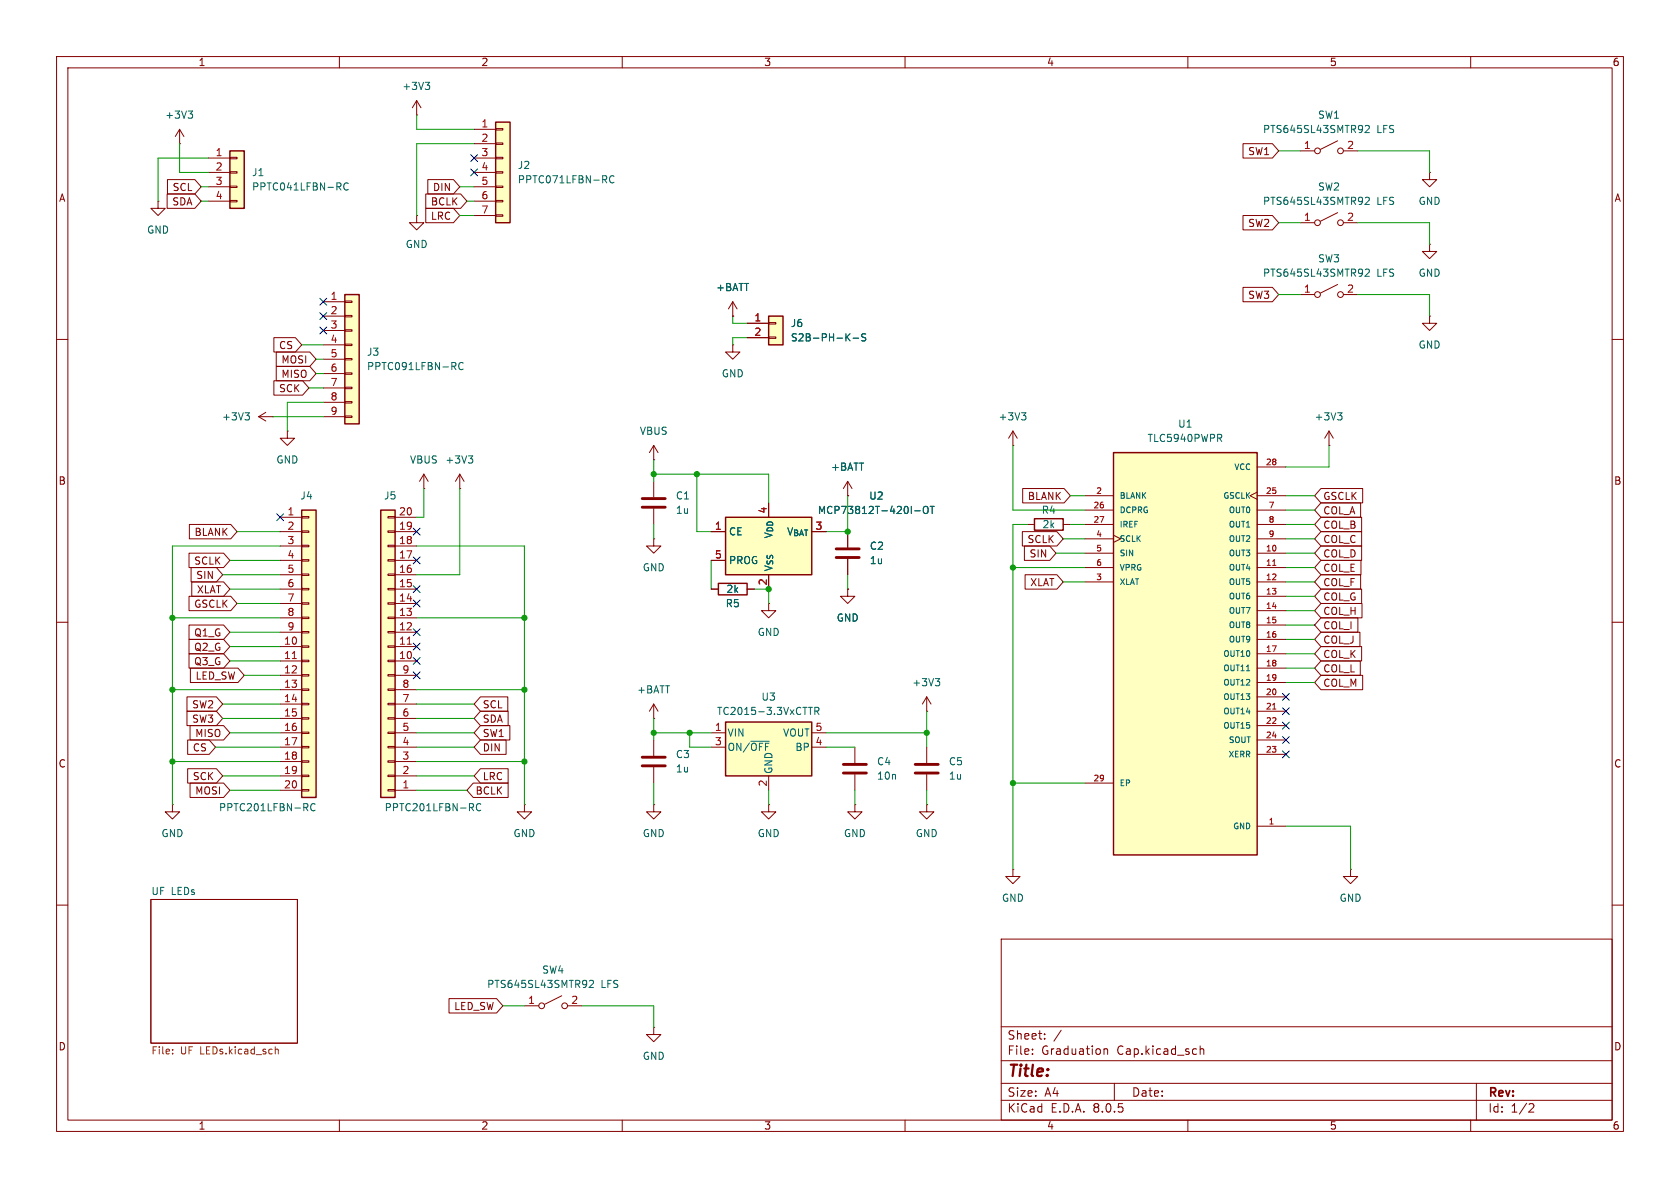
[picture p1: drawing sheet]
<svg xmlns="http://www.w3.org/2000/svg" width="297mm" height="210mm" viewBox="0 0 297 210" stroke-linecap="round" stroke-linejoin="round" font-family="sans-serif">
<g fill="none" stroke="#840000" stroke-width=".18">
<path d="M10 10h277v190h-277zM12 12h273v186h-273zM60 10v2M73.7 17.8l-.8 1.3M73.7 17.8v2.5M73.7 17.8l.7 1.3M110 10v2M160 10v2M210 10v2M260 10v2M73.7 20.3h.1M73.7 38.1v1.3h1.2l-1.2 1.2-1.3-1.2h1.3"/>
<path d="M73.7 38.1h.1M10 60h2M285 60h2M10 110h2M285 110h2M10 160h2M26.7 159h25.9v25.4h-25.9zM30.5 142.2v1.3h-1.3l1.3 1.3 1.2-1.3h-1.2M30.5 142.2h.1M115.6 142.2v1.3h1.2l-1.2 1.3-1.3-1.3h1.3M115.6 142.2h.1M179.1 153.7v1.2h-1.3l1.3 1.3 1.2-1.3h-1.2"/>
<path d="M179.1 153.7h.1M238.8 153.7v1.2h1.2l-1.2 1.3-1.3-1.3h1.3M238.8 153.7h.1M285 160h2M177 166h108v32h-108zM60 198v2M110 198v2M160 198v2M177 194.5h108M177 191.5h108M177 187.5h108M177 181.5h108"/>
<path d="M182.5 186.3v.1M182.5 185.5v.1M184.7 183.6v.1M184.7 182.8v.1M187.6 182.1l-1.3 2M195.2 185.4v1M195.2 185.5l.2-.1 .3 .1 .1 .9M197 191.5v3M210 198v2M212.2 185.5l.2-.1 .3 .1 .1 .9M212.2 184.9v1.5M260 198v2"/>
<path d="M261 191.5v6.5M270.5 195.1l.5 .1 .2 .3-1 1.1h1"/>
</g>
<path d="M30.5 186.2v.1M30.5 185.5v.1M48.7 185.6l.1-.1h.3l.1 .8" fill="none" stroke="#725600" stroke-width=".18"/>
<path d="M75.2 14.5h.8l-.5 .5M75.7 15l.3 .3v.3l-.3 .2" fill="none" stroke="#006464" stroke-width=".18"/>
<path d="M67.3 90.2h2.5v50.8h-2.5z" fill="#ffffc2"/>
<g fill="none" stroke="#840000" stroke-width=".18">
<path d="M68.6 91.3h1.2v.3h-1.2zM68.6 93.9h1.2v.2h-1.2zM68.6 96.4h1.2v.2h-1.2zM68.6 98.9h1.2v.3h-1.2zM69.8 99.1h3.9M69.8 96.5h3.9M69.8 94h3.9M69.8 91.4h3.9M81.3 86.4h.1M81.3 83.8l-.8 1.3M81.3 83.8v2.6M81.3 83.8l.7 1.3"/>
<path d="M68.6 101.5h1.2v.2h-1.2zM68.6 104h1.2v.3h-1.2zM68.6 106.6h1.2v.2h-1.2zM68.6 109.1h1.2v.2h-1.2zM68.6 111.6h1.2v.3h-1.2zM68.6 114.2h1.2v.2h-1.2zM68.6 116.7h1.2v.3h-1.2zM68.6 119.3h1.2v.2h-1.2zM69.8 116.8h3.9M69.8 114.3h3.9M69.8 111.8h3.9M69.8 109.2h3.9"/>
<path d="M69.8 106.7h3.9M69.8 104.1h3.9M69.8 101.6h3.9M69.8 119.4h3.9M68.6 121.8h1.2v.2h-1.2zM68.6 124.3h1.2v.3h-1.2zM68.6 126.9h1.2v.2h-1.2zM68.6 129.4h1.2v.3h-1.2zM68.6 132h1.2v.2h-1.2zM68.6 134.5h1.2v.2h-1.2zM68.6 137h1.2v.3h-1.2zM68.6 139.6h1.2v.2h-1.2z"/>
<path d="M69.8 139.7h3.9M69.8 137.2h3.9M69.8 134.6h3.9M69.8 132.1h3.9M69.8 129.5h3.9M69.8 127h3.9M69.8 124.5h3.9M69.8 121.9h3.9M92.7 142.2v1.3h1.3l-1.3 1.3-1.3-1.3h1.3M92.7 142.2h.1"/>
</g>
<path d="M67.3 90.2h2.5v50.8h-2.5z" fill="none" stroke="#840000" stroke-width=".25"/>
<path d="M72 113.9h.7" fill="none" stroke="#a90000" stroke-width=".18"/>
<path d="M82.8 80.6h.8l-.4 .5M83.3 81.1l.3 .2v.3l-.3 .3M85 142.2a.6 .6 0 0 0-.8 .4 .6 .6 0 0 0 .6 .7l.2-.1" fill="none" stroke="#006464" stroke-width=".18"/>
<path d="M61 52.1h2.5v22.8h-2.5z" fill="#ffffc2"/>
<g fill="none" stroke="#840000" stroke-width=".18">
<path d="M57.1 53.3h3.9M57.1 55.9h3.9M57.1 58.4h3.9M61 58.3h1.2v.2h-1.2zM61 55.8h1.2v.2h-1.2zM61 53.2h1.2v.3h-1.2zM57.1 61h3.9M57.1 63.5h3.9M57.1 66h3.9M57.1 68.6h3.9M57.1 71.1h3.9M57.1 73.7h3.9"/>
<path d="M61 73.5h1.2v.3h-1.2zM61 71h1.2v.2h-1.2zM61 68.5h1.2v.2h-1.2zM61 65.9h1.2v.3h-1.2zM61 63.4h1.2v.2h-1.2zM61 60.8h1.2v.3h-1.2z"/>
</g>
<path d="M61 52.1h2.5v22.8h-2.5z" fill="none" stroke="#840000" stroke-width=".25"/>
<path d="M81.9 64.2a.6 .6 0 0 0-.9 .4 .6 .6 0 0 0 .6 .7l.3-.1" fill="none" stroke="#006464" stroke-width=".18"/>
<path d="M196.8 80h25.4v71.1h-25.4z" fill="#ffffc2"/>
<path d="M196.8 80h25.4v71.1h-25.4z" fill="none" stroke="#840000" stroke-width=".25"/>
<g fill="none" stroke="#840000" stroke-width=".18">
<path d="M191.8 97.8h5M191.8 87.6h5M191.8 90.2h5M191.8 92.7h5M191.8 95.3h5M196.8 94.6l1.3 .7-1.3 .6M222.2 87l-1.2 .6 1.2 .7M222.2 97.8h5.1M222.2 87.6h5.1M222.2 90.2h5.1M222.2 92.7h5.1M222.2 82.6h5.1"/>
<path d="M222.2 95.3h5.1M191.8 100.3h5M191.8 102.9h5M222.2 100.3h5.1M222.2 102.9h5.1M222.2 105.4h5.1M222.2 108h5.1M222.2 110.5h5.1M222.2 113h5.1M222.2 115.6h5.1M222.2 118.1h5.1M191.8 138.4h5"/>
<path d="M222.2 120.7h5.1M222.2 123.2h5.1M222.2 125.7h5.1M222.2 128.3h5.1M222.2 133.4h5.1M222.2 130.8h5.1M222.2 146.1h5.1"/>
</g>
<path d="M225 99.9h.6M225 125.3h.6" fill="none" stroke="#a90000" stroke-width=".18"/>
<path d="M215.6 77.4l.4 .6M215.9 76.8l.1 .2-.1 .4M220.4 118.6h.5" fill="none" stroke="#006464" stroke-width=".18"/>
<path d="M87.6 21.6h2.6v17.8h-2.6z" fill="#ffffc2"/>
<g fill="none" stroke="#840000" stroke-width=".18">
<path d="M27.9 35.6v1.2h1.3l-1.3 1.3-1.2-1.3h1.2M27.9 35.6h.1M83.8 22.9h3.8M83.8 25.4h3.8M83.8 27.9h3.8M83.8 30.5h3.8M83.8 33h3.8M83.8 35.6h3.8M83.8 38.1h3.8M87.6 38h1.3v.2h-1.3zM87.6 35.4h1.3v.3h-1.3zM87.6 32.9h1.3v.2h-1.3z"/>
<path d="M87.6 30.4h1.3v.2h-1.3zM87.6 27.8h1.3v.3h-1.3zM87.6 25.3h1.3v.2h-1.3zM87.6 22.7h1.3v.3h-1.3zM74.9 86.4h.1M74.9 83.8l-.7 1.3M74.9 83.8v2.6M74.9 83.8l.8 1.3M115.6 95.3v1.2h1.2l-1.2 1.3-1.3-1.3h1.3M115.6 95.3h.1M163.8 132.1v2.8M163.8 136.9v2.8"/>
<path d="M92.7 177.8h2.5M99.3 176l-3 1.5M100.3 177.8h2.6M115.6 181.6v1.3h1.2l-1.2 1.3-1.3-1.3h1.3M115.6 181.6h.1"/>
<circle cx="95.8" cy="177.8" r=".51"/>
<circle cx="99.8" cy="177.8" r=".51"/>
</g>
<path d="M87.6 21.6h2.6v17.8h-2.6z" fill="none" stroke="#840000" stroke-width=".25"/>
<path d="M108.5 31.2a.6 .6 0 0 0-.8 .4 .6 .6 0 0 0 .6 .7l.2-.1M104.2 173.4l.5-.1 .2 .4-.8 .9h.8" fill="none" stroke="#006464" stroke-width=".18"/>
<path d="M161.8 136.7h4.1M161.8 135.1h4.1" fill="none" stroke="#840000" stroke-width=".51"/>
<path d="M40.6 26.7h2.6v10.1h-2.6z" fill="#ffffc2"/>
<path d="M31.7 25.4h.1M31.7 22.9l-.7 1.2M31.7 22.9v2.5M31.7 22.9l.8 1.2M36.8 27.9h3.8M36.8 30.5h3.8M36.8 33h3.8M36.8 35.6h3.8M40.6 35.4h1.3v.3h-1.3zM40.6 32.9h1.3v.2h-1.3zM40.6 30.4h1.3v.2h-1.3zM40.6 27.8h1.3v.3h-1.3z" fill="none" stroke="#840000" stroke-width=".18"/>
<path d="M40.6 26.7h2.6v10.1h-2.6z" fill="none" stroke="#840000" stroke-width=".25"/>
<path d="M33.3 19.6h.7l-.4 .5M33.8 20.1l.2 .3v.3l-.2 .2M61.6 32.5a.6 .6 0 0 0-.9 .4 .6 .6 0 0 0 .6 .7l.3-.1" fill="none" stroke="#006464" stroke-width=".18"/>
<path d="M53.3 90.2h2.6v50.8h-2.6z" fill="#ffffc2"/>
<g fill="none" stroke="#840000" stroke-width=".18">
<path d="M252.7 30.5v1.3h1.3l-1.3 1.2-1.2-1.2h1.2M252.7 30.5h.1M229.9 52.1h2.5M236.5 50.3l-3.1 1.5M237.5 52.1h2.5M252.7 43.2v1.3h1.3l-1.3 1.2-1.2-1.2h1.2M252.7 43.2h.1M252.7 55.9v1.3h1.3l-1.3 1.2-1.2-1.2h1.2M252.7 55.9h.1M45.7 73.7l1.3 .7M45.7 73.7h2.6M47 72.9l-1.3 .8"/>
<path d="M48.3 73.7h.1M50.8 76.2v1.3h1.3l-1.3 1.2-1.3-1.2h1.3M50.8 76.2h.1M179.1 78.7h.1M179.1 76.2l-.8 1.3M179.1 76.2v2.5M179.1 76.2l.7 1.3M234.9 78.7h.1M234.9 76.2l-.7 1.3M234.9 76.2v2.5M234.9 76.2l.8 1.3M49.5 91.4h3.8"/>
<path d="M49.5 94h3.8M49.5 96.5h3.8M49.5 99.1h3.8M53.3 98.9h1.3v.3h-1.3zM53.3 96.4h1.3v.2h-1.3zM53.3 93.9h1.3v.2h-1.3zM53.3 91.3h1.3v.3h-1.3zM49.5 114.3h3.8M49.5 116.8h3.8M49.5 119.4h3.8M49.5 101.6h3.8M49.5 104.1h3.8"/>
<path d="M49.5 106.7h3.8M49.5 109.2h3.8M49.5 111.8h3.8M53.3 119.3h1.3v.2h-1.3zM53.3 116.7h1.3v.3h-1.3zM53.3 114.2h1.3v.2h-1.3zM53.3 111.6h1.3v.3h-1.3zM53.3 109.1h1.3v.2h-1.3zM53.3 106.6h1.3v.2h-1.3zM53.3 104h1.3v.3h-1.3zM53.3 101.5h1.3v.2h-1.3zM49.5 121.9h3.8"/>
<path d="M49.5 124.5h3.8M49.5 127h3.8M49.5 129.5h3.8M49.5 132.1h3.8M49.5 134.6h3.8M49.5 137.2h3.8M49.5 139.7h3.8M53.3 139.6h1.3v.2h-1.3zM53.3 137h1.3v.3h-1.3zM53.3 134.5h1.3v.2h-1.3zM53.3 132h1.3v.2h-1.3zM53.3 129.4h1.3v.3h-1.3z"/>
<path d="M53.3 126.9h1.3v.2h-1.3zM53.3 124.3h1.3v.3h-1.3zM53.3 121.8h1.3v.2h-1.3zM163.8 125.7h.1M163.8 123.2l-.7 1.3M163.8 123.2v2.5M163.8 123.2l.8 1.3"/>
<circle cx="232.9" cy="52.1" r=".51"/>
<circle cx="237" cy="52.1" r=".51"/>
</g>
<path d="M53.3 90.2h2.6v50.8h-2.6z" fill="none" stroke="#840000" stroke-width=".25"/>
<path d="M51.7 116.4h.7" fill="none" stroke="#a90000" stroke-width=".18"/>
<path d="M241.4 47.7l.4-.1 .3 .3-.8 .9h.8M43.3 73h.8l-.4 .5M43.9 73.5l.2 .2v.3l-.2 .2M180.6 73h.8l-.5 .5M181.1 73.5l.3 .2v.3l-.3 .2M236.5 73h.7l-.4 .5M237 73.5l.2 .2v.3l-.2 .2M165.3 120h.8l-.4 .4M165.9 120.4l.2 .3v.3l-.2 .2M55.7 142.2a.6 .6 0 0 0-.8 .4 .6 .6 0 0 0 .6 .7l.2-.1" fill="none" stroke="#006464" stroke-width=".18"/>
<path d="M128.3 91.4h15.2v10.2h-15.2z" fill="#ffffc2"/>
<path d="M128.3 91.4h15.2v10.2h-15.2zM182.9 91.7h5.1v2h-5.1z" fill="none" stroke="#840000" stroke-width=".25"/>
<g fill="none" stroke="#840000" stroke-width=".18">
<path d="M229.9 39.4h2.5M229.9 26.7h2.5M236.5 37.6l-3.1 1.5M236.5 24.9l-3.1 1.5M237.5 39.4h2.5M237.5 26.7h2.5M125.7 94h2.6M125.7 99.1h2.6M181.6 92.7h1.3M188 92.7h1.2M135.9 101.6v2.5"/>
<circle cx="232.9" cy="26.7" r=".51"/>
<circle cx="232.9" cy="39.4" r=".51"/>
<circle cx="237" cy="26.7" r=".51"/>
<circle cx="237" cy="39.4" r=".51"/>
</g>
<path d="M241.4 35l.4-.1 .3 .3-.8 .9h.8M241.4 22.3l.4-.1 .3 .3-.8 .9h.8M161.7 90.3h1M163.4 89.6l.1-.1a.43 .43 0 0 1 .6 .4v.5a.42 .42 0 0 1-.5 .4 .42 .42 0 0 1-.4-.4v-.5zM164.4 89.5h.8M164.8 89.5v1.3" fill="none" stroke="#006464" stroke-width=".18"/>
<path d="M135.9 55.9h2.5v5.1h-2.5z" fill="#ffffc2"/>
<g fill="none" stroke="#840000" stroke-width=".18">
<path d="M129.5 55.9h.1M129.5 53.3l-.7 1.3M129.5 53.3v2.6M129.5 53.3l.8 1.3M132.1 57.2h3.8M132.1 59.7h3.8M135.9 59.6h1.3v.2h-1.3zM135.9 57h1.3v.3h-1.3zM115.6 78.7l-.8 1.3M115.6 78.7v2.6M115.6 78.7l.7 1.3M129.5 61v1.2h1.3l-1.3 1.3-1.2-1.3h1.2"/>
<path d="M129.5 61h.1M115.6 81.3h.1M115.6 85.1v2.8M115.6 89.9v2.8M149.9 87.6h.1M149.9 85.1l-.8 1.3M149.9 85.1v2.5M149.9 94v2.8M149.9 98.8v2.8M149.9 85.1l.7 1.3M125.7 104.1h1.3M132.1 104.1h1.2"/>
<path d="M135.9 106.7v1.3h1.3l-1.3 1.2-1.3-1.2h1.3M135.9 106.7h.1M149.9 104.1v1.3h1.2l-1.2 1.3-1.3-1.3h1.3M149.9 104.1h.1M115.6 127h.1M115.6 124.5v2.5M115.6 130.8v2.8M115.6 135.6v2.8M115.6 124.5l-.8 1.2M115.6 124.5l.7 1.2M151.1 132.1v2.8M151.1 136.9v2.8"/>
<path d="M135.9 142.2v1.3h1.3l-1.3 1.3-1.3-1.3h1.3M135.9 142.2h.1M151.1 142.2v1.3h1.3l-1.3 1.3-1.2-1.3h1.2M151.1 142.2h.1M163.8 142.2v1.3h1.3l-1.3 1.3-1.2-1.3h1.2M163.8 142.2h.1"/>
</g>
<path d="M135.9 55.9h2.5v5.1h-2.5zM127 103.1h5.1v2.1h-5.1z" fill="none" stroke="#840000" stroke-width=".25"/>
<path d="M149.7 59.5l.6 .8M150.3 59l-.8 .7M150.8 59.8h1M153.1 59.1l-.5-.1-.2 .1v.4l.5 .2 .2 .3-.3 .3-.5-.1" fill="none" stroke="#006464" stroke-width=".18"/>
<path d="M113.5 89.7h4.1M113.5 88.1h4.1M147.8 98.6h4.1M147.8 97h4.1M113.5 135.4h4.1M113.5 133.9h4.1M149.1 136.7h4.1M149.1 135.1h4.1" fill="none" stroke="#840000" stroke-width=".51"/>
<path d="M128.3 127.6h15.2v9.6h-15.2z" fill="#ffffc2"/>
<path d="M128.3 127.6h15.2v9.6h-15.2z" fill="none" stroke="#840000" stroke-width=".25"/>
<g fill="none" stroke="#840000" stroke-width=".18">
<path d="M29.5 34.3h4.9l1.2 1.3-1.2 1.2h-4.9zM29.6 31.7h4.8l1.2 1.3-1.2 1.3h-4.8zM75.3 36.8h4.9l1.1 1.3-1.1 1.3h-4.9zM75.3 34.3h6.1l1.1 1.3-1.1 1.2h-6.1zM75.6 31.7h4.6l1.1 1.3-1.1 1.3h-4.6zM219.7 38.1h5.2l1.2 1.3-1.2 1.2h-5.2zM219.7 25.4h5.2l1.2 1.3-1.2 1.2h-5.2zM48.4 59.7h3.8l1.1 1.3-1.1 1.2h-3.8zM129.5 55.9h.1M132.1 57.2h3.8M132.1 59.7h3.8M219.7 50.8h5.2l1.2 1.3-1.2 1.2h-5.2z"/>
<path d="M48.4 67.3h5.1l1.1 1.3-1.1 1.3h-5.1zM48.8 64.8h6l1.1 1.2-1.1 1.3h-6zM48.8 62.2h6l1.1 1.3-1.1 1.3h-6zM33.4 97.8h6.1l1.1 1.3-1.1 1.2h-6.1zM33.5 92.7h7.3l1.1 1.3-1.1 1.3h-7.3zM125.7 94h2.6M125.7 99.1h2.6M149.9 87.6h.1M149.9 94v2.8M149.9 98.8v2.8M180.7 94h6.1l1.2 1.3-1.2 1.2h-6.1zM180.8 86.4h7.3l1.1 1.2-1.1 1.3h-7.3z"/>
<path d="M181.1 96.5h4.5l1.1 1.3-1.1 1.3h-4.5zM233.5 94h7.2v2.5h-7.2l-1.1-1.2zM233.5 99.1h7.1v2.5h-7.1l-1.1-1.3zM233.5 96.5h7.2v2.6h-7.2l-1.1-1.3zM233.5 86.4h7.4v2.5h-7.4l-1.1-1.3zM233.5 88.9h7v2.5h-7l-1.1-1.2zM233.5 91.4h7.2v2.6h-7.2l-1.1-1.3zM33.4 105.4h7.4l1.1 1.3-1.1 1.3h-7.4zM33.4 110.5h6.1l1.1 1.3-1.1 1.2h-6.1zM33.4 113h6.1l1.1 1.3-1.1 1.3h-6.1zM33.4 115.6h6.1l1.1 1.2-1.1 1.3h-6.1zM33.7 118.1h8.4l1.1 1.3-1.1 1.3h-8.4z"/>
<path d="M33.8 100.3h4.5l1.1 1.3-1.1 1.3h-4.5zM33.9 102.9h5.6l1.1 1.2-1.1 1.3h-5.6zM125.7 104.1h1.3M132.1 104.1h1.2M135.9 101.6v2.5M149.9 104.1h.1M181.2 101.6h5.6l1.2 1.3-1.2 1.2h-5.6zM233.5 101.6h7v2.5h-7l-1.1-1.2zM233.5 104.1h7.2v2.6h-7.2l-1.1-1.3zM233.5 111.8h6.9v2.5h-6.9l-1.1-1.3zM233.5 114.3h7.2v2.5h-7.2l-1.1-1.2zM233.5 109.2h6.6v2.6h-6.6l-1.1-1.3z"/>
<path d="M233.5 116.8h7v2.6h-7l-1.1-1.3zM233.5 119.4h7.4v2.5h-7.4l-1.1-1.2zM233.5 106.7h7.3v2.5h-7.3l-1.1-1.2zM33.1 125.7h5.2l1.1 1.3-1.1 1.3h-5.2zM33.1 123.2h5.2l1.1 1.3-1.1 1.2h-5.2zM33.2 130.8h3.8l1.1 1.3-1.1 1.3h-3.8zM33.2 135.9h5.1l1.1 1.3-1.1 1.2h-5.1zM33.6 138.4h5.9l1.1 1.3-1.1 1.3h-5.9zM33.6 128.3h5.9l1.1 1.2-1.1 1.3h-5.9zM83.7 138.4h6.1v2.6h-6.1l-1.2-1.3zM84.9 128.3h5.2v2.5h-5.2l-1.1-1.3zM84.9 130.8h4.6v2.6h-4.6l-1.1-1.3z"/>
<path d="M84.9 123.2h4.9v2.5h-4.9l-1.1-1.2zM84.9 135.9h4.9v2.5h-4.9l-1.1-1.2zM84.9 125.7h4.9v2.6h-4.9l-1.1-1.3zM125.7 129.5h2.6M125.7 132.1h2.6M135.9 137.2v2.5M143.5 129.5h2.5M143.5 132.1h2.5M79.4 176.5h8.4l1.1 1.3-1.1 1.3h-8.4z"/>
</g>
<path d="M149.7 59.5l.6 .8M150.3 59l-.8 .7M150.8 59.8h1M153.1 59.1l-.5-.1-.2 .1v.4l.5 .2 .2 .3-.3 .3-.5-.1M161.7 90.3h1M163.4 89.6l.1-.1a.43 .43 0 0 1 .6 .4v.5a.42 .42 0 0 1-.5 .4 .42 .42 0 0 1-.4-.4v-.5zM164.4 89.5h.8M164.8 89.5v1.3M132.7 131h3.3M142.9 125h.7M144.1 125.7l.6-.1 .1-.1-.1-.3-.6-.2v1.3M144.4 125.7l.4 .6" fill="none" stroke="#006464" stroke-width=".18"/>
<g fill="none" stroke="#009600" stroke-width=".18">
<path d="M31.7 25.4v5.1h5.1M35.6 33h1.2M35.6 35.6h1.2M36.8 27.9h-8.9v7.7M73.7 20.3v2.6h10.1M81.3 33h2.5M81.3 38.1h2.5M82.5 35.6h1.3M83.8 25.4h-10.1v12.7M226.1 26.7h3.8M226.1 39.4h3.8M240 26.7h12.7v3.8"/>
<path d="M240 39.4h12.7v3.8M129.5 55.9v1.3h2.6M132.1 59.7h-2.6v1.3M226.1 52.1h3.8M240 52.1h12.7v3.8M48.3 73.7h8.8M53.3 61h3.8M54.6 68.6h2.5M55.9 63.5h1.2M55.9 66h1.2M57.1 71.1h-6.3v5.1M179.1 78.7v11.5h12.7"/>
<path d="M234.9 78.7v3.9h-7.6M40.6 99.1h8.9M41.9 94h7.6M49.5 96.5h-19v45.7M73.7 96.5h19v45.7M74.9 86.4v5h-1.2M81.3 86.4v15.2h-7.6M115.6 81.3v3.8M115.6 92.7v2.6M115.6 83.8h20.3v5.1M123.2 83.8v10.2h2.5M125.7 99.1v5"/>
<path d="M149.9 87.6v6.4h-3.9M181.6 92.7h-2.5v61M186.7 97.8h5.1M188 95.3h3.8M189.2 92.7h2.6M189.2 87.6h2.6M227.3 97.8h5.1M227.3 92.7h5.1M227.3 87.6h5.1M227.3 90.2h5.1M227.3 95.3h5.1M30.5 109.2h19"/>
<path d="M39.4 101.6h10.1M40.6 104.1h8.9M40.6 111.8h8.9M40.6 114.3h8.9M40.6 116.8h8.9M41.9 106.7h7.6M43.2 119.4h6.3M73.7 109.2h19M133.3 104.1h2.6v2.6M149.9 101.6v2.5M179.1 100.3h12.7M188 102.9h3.8"/>
<path d="M227.3 115.6h5.1M227.3 110.5h5.1M227.3 118.1h5.1M227.3 113h5.1M227.3 100.3h5.1M227.3 102.9h5.1M227.3 105.4h5.1M227.3 108h5.1M30.5 121.9h19M30.5 134.6h19M38.1 132.1h11.4M39.4 127h10.1"/>
<path d="M39.4 137.2h10.1M39.4 124.5h10.1M40.6 139.7h8.9M40.6 129.5h8.9M73.7 127h10.1M73.7 139.7h8.8M73.7 132.1h10.1M73.7 137.2h10.1M73.7 129.5h10.1M73.7 121.9h19M73.7 124.5h10.1M73.7 134.6h19"/>
<path d="M115.6 127v3.8M115.6 138.4v3.8M115.6 129.5h10.1M121.9 129.5v2.6h3.8M135.9 139.7v2.5M146 132.1h5.1M146 129.5h17.8M151.1 139.7v2.5M163.8 125.7v6.4M163.8 139.7v2.5M179.1 138.4h12.7M227.3 120.7h5.1"/>
<path d="M227.3 146.1h11.5v7.6M88.9 177.8h3.8M102.9 177.8h12.7v3.8"/>
</g>
<g fill="none" stroke="#000084" stroke-width=".18">
<path d="M83.2 27.3l1.2 1.2M83.2 29.9l1.2 1.2M84.4 27.3l-1.2 1.2M84.4 29.9l-1.2 1.2M56.5 55.3l1.3 1.2M56.5 52.7l1.3 1.2M56.5 57.8l1.3 1.2M57.8 55.3l-1.3 1.2M57.8 52.7l-1.3 1.2M57.8 57.8l-1.3 1.2M48.9 90.8l1.2 1.2M50.1 90.8l-1.2 1.2"/>
<path d="M73.1 98.5l1.2 1.2M73.1 93.4l1.2 1.2M74.3 98.5l-1.2 1.2M74.3 93.4l-1.2 1.2M73.1 111.2l1.2 1.2M73.1 106.1l1.2 1.2M73.1 116.2l1.2 1.2M73.1 103.5l1.2 1.2M73.1 118.8l1.2 1.2M73.1 113.7l1.2 1.2M74.3 111.2l-1.2 1.2M74.3 106.1l-1.2 1.2"/>
<path d="M74.3 116.2l-1.2 1.2M74.3 103.5l-1.2 1.2M74.3 118.8l-1.2 1.2M74.3 113.7l-1.2 1.2M226.7 132.7l1.2 1.3M226.7 125.1l1.2 1.2M226.7 122.6l1.2 1.2M226.7 127.7l1.2 1.2M226.7 130.2l1.2 1.2M227.9 132.7l-1.2 1.3M227.9 125.1l-1.2 1.2M227.9 122.6l-1.2 1.2"/>
<path d="M227.9 127.7l-1.2 1.2M227.9 130.2l-1.2 1.2"/>
</g>
<g fill="#009600" stroke="#009600" stroke-width=".18">
<circle cx="115.6" cy="83.8" r=".46"/>
<circle cx="92.7" cy="109.2" r=".46"/>
<circle cx="92.7" cy="121.9" r=".46"/>
<circle cx="115.6" cy="129.5" r=".46"/>
<circle cx="30.5" cy="109.2" r=".46"/>
<circle cx="30.5" cy="121.9" r=".46"/>
<circle cx="30.5" cy="134.6" r=".46"/>
<circle cx="92.7" cy="134.6" r=".46"/>
<circle cx="179.1" cy="138.4" r=".46"/>
<circle cx="179.1" cy="100.3" r=".46"/>
<circle cx="149.9" cy="94" r=".46"/>
<circle cx="123.2" cy="83.8" r=".46"/>
<circle cx="135.9" cy="104.1" r=".46"/>
<circle cx="121.9" cy="129.5" r=".46"/>
<circle cx="163.8" cy="129.5" r=".46"/>
</g>
<text font-size="2.8" fill="#840000" x="178" y="190.9">Title:</text>
<g font-size="2.1" fill="#840000">
<text x="178" y="184">Sheet:</text>
<text x="178" y="186.7">File:</text>
<text x="184.1" y="186.7">Graduation</text>
<text x="197.5" y="186.7">Cap.kicad_sch</text>
<text x="178" y="196.9">KiCad</text>
<text x="178" y="194.1">Size:</text>
<text x="184.7" y="194.1">A4</text>
<text x="185.7" y="196.9">E.D.A.</text>
<text x="193.3" y="196.9">8.0.5</text>
<text x="200" y="194.1">Date:</text>
<text x="263" y="194.3">Rev:</text>
<text x="263" y="196.9">Id:</text>
<text x="267.1" y="196.9">1/2</text>
</g>
<g font-size="1.8" fill="#840000">
<text x="35" y="11.9">1</text>
<text x="85" y="11.9">2</text>
<text x="135" y="11.9">3</text>
<text x="185" y="11.9">4</text>
<text x="235" y="11.9">5</text>
<text x="285" y="11.9">6</text>
<text x="220.6" y="27.6">SW1</text>
<text x="10.3" y="35.9">A</text>
<text x="30.4" y="34">SCL</text>
<text x="76.4" y="34">DIN</text>
<text x="285.3" y="35.9">A</text>
<text x="30.4" y="36.5">SDA</text>
<text x="76.1" y="39.1">LRC</text>
<text x="76.1" y="36.5">BCLK</text>
<text x="220.6" y="40.3">SW2</text>
<text x="220.6" y="53">SW3</text>
<text x="49.2" y="61.9">CS</text>
<text x="49.7" y="64.5">MOSI</text>
<text x="49.2" y="69.5">SCK</text>
<text x="49.7" y="67">MISO</text>
<text x="10.3" y="85.9">B</text>
<text x="181.6" y="88.6">BLANK</text>
<text x="233.8" y="88.6">GSCLK</text>
<text x="285.3" y="85.9">B</text>
<text x="34.3" y="94.9">BLANK</text>
<text x="233.8" y="91.1">COL_A</text>
<text x="233.8" y="93.7">COL_B</text>
<text x="34.2" y="100">SCLK</text>
<text x="181.6" y="96.2">SCLK</text>
<text x="181.9" y="98.7">SIN</text>
<text x="233.8" y="96.2">COL_C</text>
<text x="233.8" y="101.3">COL_E</text>
<text x="233.8" y="98.7">COL_D</text>
<text x="34.2" y="107.6">GSCLK</text>
<text x="34.6" y="102.6">SIN</text>
<text x="34.7" y="105.1">XLAT</text>
<text x="182" y="103.8">XLAT</text>
<text x="233.8" y="103.8">COL_F</text>
<text x="233.8" y="106.4">COL_G</text>
<text x="34.2" y="112.7">Q1_G</text>
<text x="233.8" y="114">COL_J</text>
<text x="233.8" y="111.4">COL_I</text>
<text x="233.8" y="108.9">COL_H</text>
<text x="34.2" y="115.3">Q2_G</text>
<text x="34.2" y="117.8">Q3_G</text>
<text x="233.8" y="116.5">COL_K</text>
<text x="233.8" y="119.1">COL_L</text>
<text x="33.9" y="125.4">SW2</text>
<text x="34.5" y="120.3">LED_SW</text>
<text x="85.2" y="125.4">SCL</text>
<text x="233.8" y="121.6">COL_M</text>
<text x="33.9" y="128">SW3</text>
<text x="34.4" y="130.5">MISO</text>
<text x="85.2" y="130.5">SW1</text>
<text x="85.2" y="128">SDA</text>
<text x="10.3" y="135.9">C</text>
<text x="34" y="133">CS</text>
<text x="85.2" y="133">DIN</text>
<text x="285.3" y="135.9">C</text>
<text x="34" y="138.1">SCK</text>
<text x="34.4" y="140.7">MOSI</text>
<text x="84" y="140.7">BCLK</text>
<text x="85.2" y="138.1">LRC</text>
<text x="80.2" y="178.8">LED_SW</text>
<text x="10.3" y="185.9">D</text>
<text x="285.3" y="185.9">D</text>
<text x="35" y="199.9">1</text>
<text x="85" y="199.9">2</text>
<text x="135" y="199.9">3</text>
<text x="185" y="199.9">4</text>
<text x="235" y="199.9">5</text>
<text x="285" y="199.9">6</text>
</g>
<g font-size="1.8" fill="#006464">
<text x="71" y="16.1">+3V3</text>
<text x="29.1" y="21.2">+3V3</text>
<text x="223.2" y="23.7">PTS645SL43SMTR92</text>
<text x="232.9" y="21.2">SW1</text>
<text x="243.4" y="23.7">LFS</text>
<text x="44.5" y="31.3">J1</text>
<text x="44.5" y="33.9">PPTC041LFBN-RC</text>
<text x="91.4" y="30.1">J2</text>
<text x="91.4" y="32.6">PPTC071LFBN-RC</text>
<text x="232.9" y="33.9">SW2</text>
<text x="25.9" y="41.5">GND</text>
<text x="223.2" y="36.4">PTS645SL43SMTR92</text>
<text x="243.4" y="36.4">LFS</text>
<text x="250.7" y="36.4">GND</text>
<text x="71.6" y="44">GND</text>
<text x="232.9" y="46.6">SW3</text>
<text x="126.5" y="51.7">+BATT</text>
<text x="223.2" y="49.1">PTS645SL43SMTR92</text>
<text x="243.4" y="49.1">LFS</text>
<text x="250.7" y="49.1">GND</text>
<text x="139.7" y="58">J6</text>
<text x="64.8" y="63.1">J3</text>
<text x="64.8" y="65.6">PPTC091LFBN-RC</text>
<text x="139.7" y="60.6">S2B-PH-K-S</text>
<text x="250.7" y="61.8">GND</text>
<text x="127.5" y="66.9">GND</text>
<text x="39.2" y="74.5">+3V3</text>
<text x="113" y="77.1">VBUS</text>
<text x="176.4" y="74.5">+3V3</text>
<text x="208.2" y="75.8">U1</text>
<text x="232.3" y="74.5">+3V3</text>
<text x="48.8" y="82.1">GND</text>
<text x="72.4" y="82.1">VBUS</text>
<text x="78.6" y="82.1">+3V3</text>
<text x="146.8" y="83.4">+BATT</text>
<text x="202.8" y="78.3">TLC5940PWPR</text>
<text x="53" y="88.5">J4</text>
<text x="67.8" y="88.5">J5</text>
<text x="119.4" y="88.5">C1</text>
<text x="153.6" y="88.5">U2</text>
<text x="119.4" y="91">1u</text>
<text x="128.8" y="94.8">CE</text>
<text x="139" y="94.8">V_{BAT}</text>
<text x="144.5" y="91.1">MCP73812T-420I-OT</text>
<text x="184.1" y="91">R4</text>
<text x="184.2" y="93.6">2k</text>
<text x="113.5" y="101.2">GND</text>
<text x="128.8" y="99.9">PROG</text>
<text x="136.8" y="101.1" transform="rotate(-90 136.8 101.1)">V_{SS}V_{DD}</text>
<text x="153.7" y="97.4">C2</text>
<text x="153.7" y="99.9">1u</text>
<text x="128.2" y="107.5">R5</text>
<text x="128.3" y="105">2k</text>
<text x="133.9" y="112.6">GND</text>
<text x="147.8" y="110.1">GND</text>
<text x="112.5" y="122.8">+BATT</text>
<text x="134.5" y="124.1">U3</text>
<text x="161.2" y="121.5">+3V3</text>
<text x="126.7" y="126.6">TC2015-3.3VxCTTR</text>
<text x="128.5" y="130.4">VIN</text>
<text x="138.3" y="130.4">VOUT</text>
<text x="119.4" y="134.2">C3</text>
<text x="119.4" y="136.8">1u</text>
<text x="128.5" y="132.9">ON/~{OFF}</text>
<text x="136.8" y="136.9" transform="rotate(-90 136.8 136.9)">GND</text>
<text x="140.5" y="132.9">BP</text>
<text x="154.9" y="135.5">C4</text>
<text x="167.6" y="135.5">C5</text>
<text x="38.6" y="143.6">PPTC201LFBN-RC</text>
<text x="67.9" y="143.6">PPTC201LFBN-RC</text>
<text x="154.9" y="138">10n</text>
<text x="167.6" y="138">1u</text>
<text x="28.4" y="148.2">GND</text>
<text x="90.7" y="148.2">GND</text>
<text x="113.5" y="148.2">GND</text>
<text x="133.9" y="148.2">GND</text>
<text x="149.1" y="148.2">GND</text>
<text x="161.8" y="148.2">GND</text>
<text x="26.7" y="158.3">UF LEDs</text>
<text x="177" y="159.6">GND</text>
<text x="236.7" y="159.6">GND</text>
<text x="95.8" y="172.3">SW4</text>
<text x="86" y="174.9">PTS645SL43SMTR92</text>
<text x="106.2" y="174.9">LFS</text>
<text x="113.5" y="187.6">GND</text>
</g>
<g font-size="1.8" fill="#a90000">
<text x="85" y="22.6">1</text>
<text x="38" y="27.7">1</text>
<text x="85" y="25.1">2</text>
<text x="85" y="27.7">3</text>
<text x="230.4" y="26.4">1</text>
<text x="238.1" y="26.4">2</text>
<text x="38" y="30.2">2</text>
<text x="38" y="32.8">3</text>
<text x="38" y="35.3">4</text>
<text x="85" y="30.2">4</text>
<text x="85" y="32.8">5</text>
<text x="85" y="35.3">6</text>
<text x="85" y="37.8">7</text>
<text x="230.4" y="39.1">1</text>
<text x="238.1" y="39.1">2</text>
<text x="58.3" y="53.1">1</text>
<text x="230.4" y="51.8">1</text>
<text x="238.1" y="51.8">2</text>
<text x="58.3" y="55.6">2</text>
<text x="58.3" y="58.2">3</text>
<text x="133.3" y="56.9">1</text>
<text x="133.3" y="59.4">2</text>
<text x="58.3" y="60.7">4</text>
<text x="58.3" y="63.2">5</text>
<text x="58.3" y="65.8">6</text>
<text x="58.3" y="68.3">7</text>
<text x="58.3" y="70.9">8</text>
<text x="58.3" y="73.4">9</text>
<text x="50.7" y="91.2">1</text>
<text x="50.7" y="93.7">2</text>
<text x="70.4" y="93.7">19</text>
<text x="70.4" y="91.2">20</text>
<text x="126.3" y="93.7">1</text>
<text x="135.6" y="90.9" transform="rotate(-90 135.6 90.9)">4</text>
<text x="144.1" y="93.7">3</text>
<text x="50.7" y="96.3">3</text>
<text x="50.7" y="98.8">4</text>
<text x="50.7" y="101.3">5</text>
<text x="70.4" y="101.3">16</text>
<text x="70.4" y="98.8">17</text>
<text x="70.4" y="96.3">18</text>
<text x="126.3" y="98.8">5</text>
<text x="50.7" y="103.9">6</text>
<text x="50.7" y="106.4">7</text>
<text x="70.4" y="106.4">14</text>
<text x="70.4" y="103.9">15</text>
<text x="135.6" y="103.6" transform="rotate(-90 135.6 103.6)">2</text>
<text x="50.7" y="109">8</text>
<text x="50.7" y="111.5">9</text>
<text x="70.4" y="111.5">12</text>
<text x="70.4" y="109">13</text>
<text x="50.1" y="114">10</text>
<text x="50.1" y="116.6">11</text>
<text x="50.1" y="119.1">12</text>
<text x="70.4" y="116.6">10</text>
<text x="70.4" y="114">11</text>
<text x="71" y="119.1">9</text>
<text x="50.1" y="121.7">13</text>
<text x="50.1" y="124.2">14</text>
<text x="71" y="124.2">7</text>
<text x="71" y="121.7">8</text>
<text x="50.1" y="126.7">15</text>
<text x="50.1" y="129.3">16</text>
<text x="50.1" y="131.8">17</text>
<text x="71" y="131.8">4</text>
<text x="71" y="129.3">5</text>
<text x="71" y="126.7">6</text>
<text x="126.3" y="129.3">1</text>
<text x="126.3" y="131.8">3</text>
<text x="144.1" y="131.8">4</text>
<text x="144.1" y="129.3">5</text>
<text x="50.1" y="134.4">18</text>
<text x="50.1" y="136.9">19</text>
<text x="71" y="136.9">2</text>
<text x="71" y="134.4">3</text>
<text x="50.1" y="139.4">20</text>
<text x="71" y="139.4">1</text>
<text x="135.6" y="139.1" transform="rotate(-90 135.6 139.1)">2</text>
<text x="93.3" y="177.5">1</text>
<text x="100.9" y="177.5">2</text>
</g>
<g font-size="1.8" fill="#725600">
<text x="26.7" y="186.7">File:</text>
<text x="31.9" y="186.7">UF LEDs.kicad_sch</text>
</g>
<g font-size="1.4" fill="#006464">
<text x="218.1" y="83.3">VCC</text>
<text x="197.9" y="88.4">BLANK</text>
<text x="216.1" y="88.4">GSCLK</text>
<text x="197.9" y="90.9">DCPRG</text>
<text x="197.9" y="93.4">IREF</text>
<text x="197.9" y="96">SCLK</text>
<text x="217.1" y="90.9">OUT0</text>
<text x="217.1" y="93.4">OUT1</text>
<text x="217.1" y="96">OUT2</text>
<text x="197.9" y="98.5">SIN</text>
<text x="197.9" y="101.1">VPRG</text>
<text x="217.1" y="98.5">OUT3</text>
<text x="217.1" y="101.1">OUT4</text>
<text x="197.9" y="103.6">XLAT</text>
<text x="217.1" y="103.6">OUT5</text>
<text x="217.1" y="106.1">OUT6</text>
<text x="217.1" y="108.7">OUT7</text>
<text x="217.1" y="111.2">OUT8</text>
<text x="217.1" y="113.8">OUT9</text>
<text x="216.1" y="116.3">OUT10</text>
<text x="216.1" y="118.8">OUT11</text>
<text x="216.1" y="121.4">OUT12</text>
<text x="216.1" y="123.9">OUT13</text>
<text x="216.1" y="126.5">OUT14</text>
<text x="216.1" y="129">OUT15</text>
<text x="217.1" y="131.5">SOUT</text>
<text x="217.1" y="134.1">XERR</text>
<text x="197.9" y="139.2">EP</text>
<text x="217.9" y="146.8">GND</text>
</g>
<g font-size="1.4" fill="#a90000">
<text x="223.7" y="82.3">28</text>
<text x="193.2" y="89.9">26</text>
<text x="193.7" y="87.4">2</text>
<text x="223.7" y="87.4">25</text>
<text x="224.2" y="89.9">7</text>
<text x="193.2" y="92.5">27</text>
<text x="193.7" y="95">4</text>
<text x="224.2" y="92.5">8</text>
<text x="224.2" y="95">9</text>
<text x="193.7" y="97.5">5</text>
<text x="193.7" y="100.1">6</text>
<text x="223.7" y="97.5">10</text>
<text x="223.7" y="100.1">11</text>
<text x="193.7" y="102.6">3</text>
<text x="223.7" y="102.6">12</text>
<text x="223.7" y="105.2">13</text>
<text x="223.7" y="107.7">14</text>
<text x="223.7" y="110.2">15</text>
<text x="223.7" y="112.8">16</text>
<text x="223.7" y="115.3">17</text>
<text x="223.7" y="117.9">18</text>
<text x="223.7" y="120.4">19</text>
<text x="223.7" y="122.9">20</text>
<text x="223.7" y="125.5">21</text>
<text x="223.7" y="128">22</text>
<text x="223.7" y="130.6">24</text>
<text x="223.7" y="133.1">23</text>
<text x="193.2" y="138.2">29</text>
<text x="224.2" y="145.8">1</text>
</g>
</svg>
